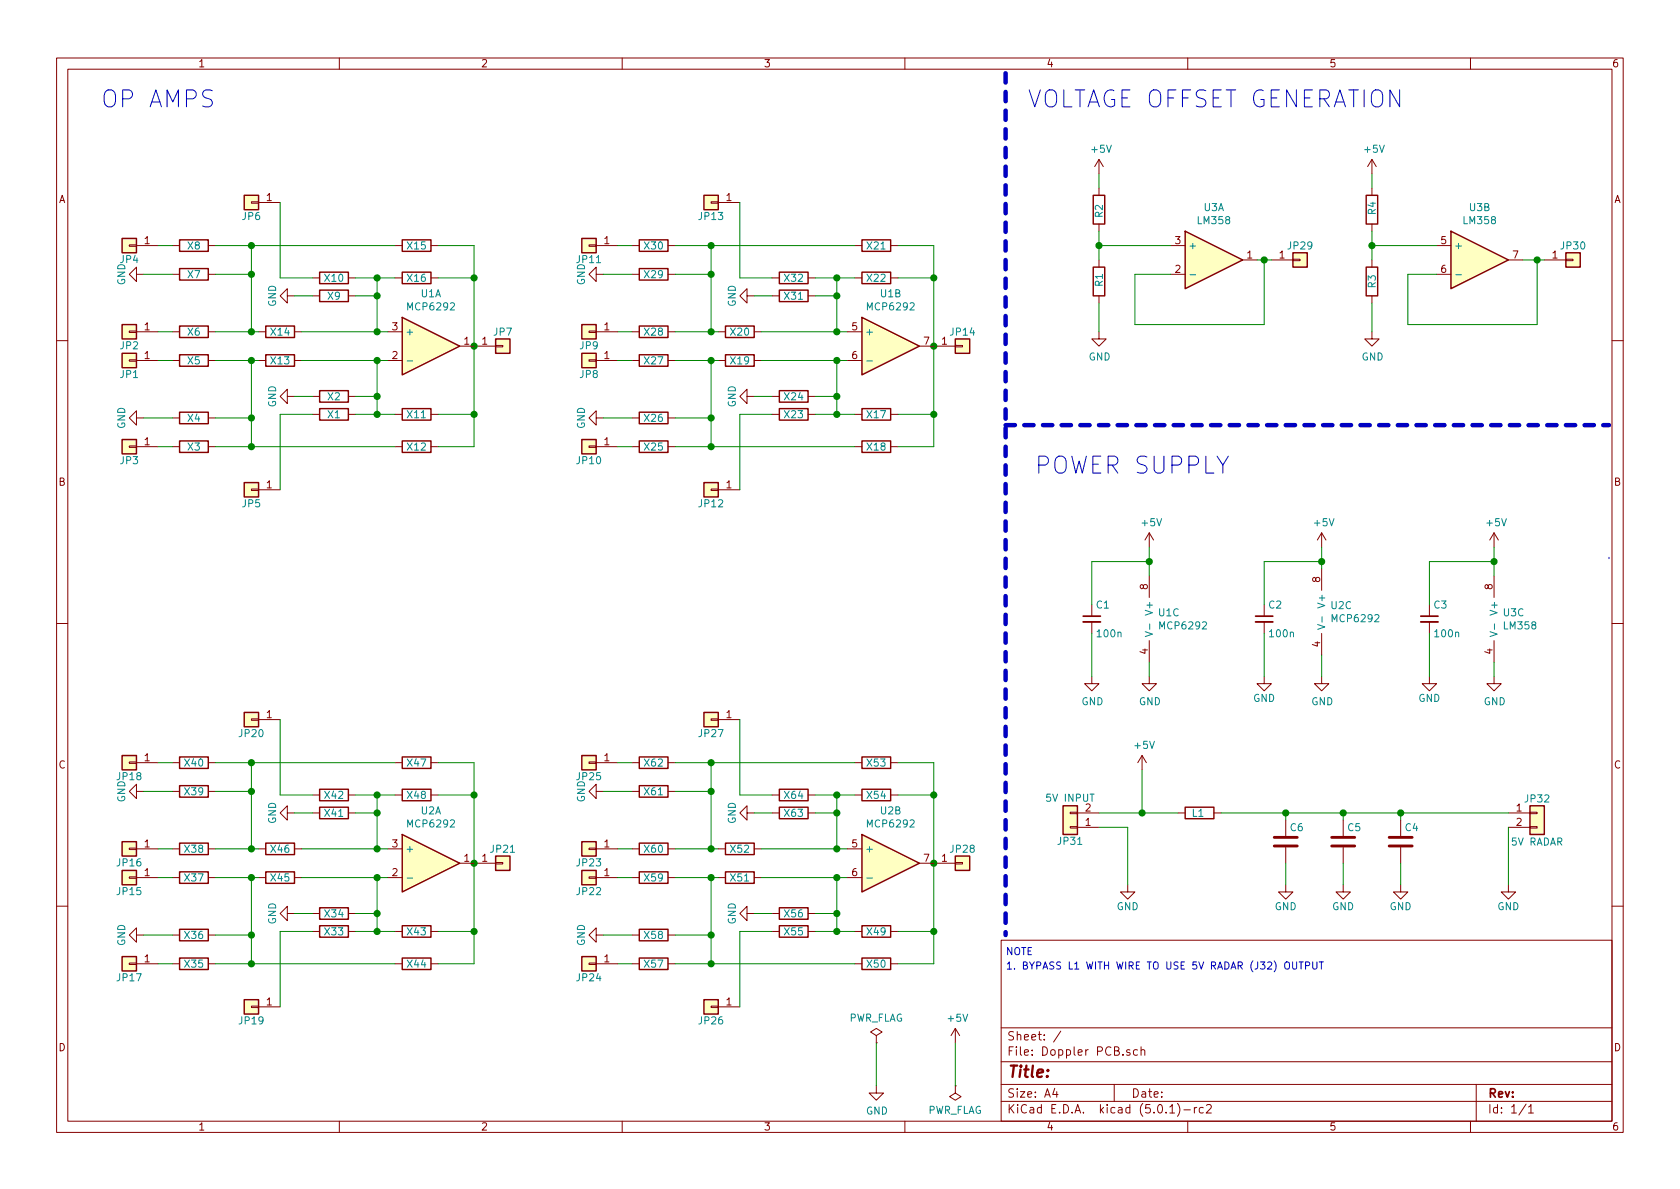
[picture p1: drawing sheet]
<svg xmlns="http://www.w3.org/2000/svg" width="297mm" height="210mm" viewBox="0 0 297 210" stroke-linecap="round" stroke-linejoin="round" font-family="sans-serif">
<g fill="none" stroke="#840000" stroke-width=".18">
<path d="M10 10.3h277v189.9h-277zM12 12.2h273v186.1h-273zM60 10.3v1.9M110 10.3v1.9M160 10.3v1.9M210 10.3v1.9M260 10.3v1.9M44.4 35.7h1.3v.2h-1.3zM45.7 35.8h3.8M125.7 35.7h1.3v.2h-1.3zM127 35.8h3.8M194.3 28.2v2.5"/>
<path d="M194.3 33.3v1.2M194.3 39.6v1.3M194.3 28.2l-.8 1.3M194.3 28.2l.8 1.3M242.6 28.2v2.5M242.6 33.3v1.2M242.6 39.6v1.3M242.6 28.2l-.8 1.3M242.6 28.2l.7 1.3M22.9 43.3h1.2v.3h-1.2zM22.9 58.5h1.2v.3h-1.2zM24.1 48.5v-1.3l-1.2 1.3 1.2 1.3v-1.3h1.3"/>
<path d="M24.1 58.7h3.8M24.1 43.4h3.8M30.5 58.7h1.2M30.5 48.5h1.2M30.5 43.4h1.2M36.8 58.7h1.3M36.8 48.5h1.3M36.8 43.4h1.3M45.7 58.7h1.3M50.8 52.3v-1.3l-1.3 1.3 1.3 1.3v-1.3h1.3M52.1 58.7h1.2M55.2 52.3h1.3"/>
<path d="M55.2 49.1h1.3M61.6 52.3h1.3M61.6 49.1h1.3M68.6 58.7h2.5M69.8 49.1h1.3M69.8 43.4h1.3M76.2 49.1h1.3M76.2 43.4h1.3M104.1 43.3h1.3v.3h-1.3zM104.1 58.5h1.3v.3h-1.3zM105.4 48.5v-1.3l-1.3 1.3 1.3 1.3v-1.3h1.3M105.4 58.7h3.8"/>
<path d="M105.4 43.4h3.8M111.8 58.7h1.2M111.8 48.5h1.2M111.8 43.4h1.2M118.1 58.7h1.3M118.1 48.5h1.3M118.1 43.4h1.3M127 58.7h1.3M132.1 52.3v-1.3l-1.3 1.3 1.3 1.3v-1.3h1.2M133.3 58.7h1.3M136.5 52.3h1.3M136.5 49.1h1.3"/>
<path d="M142.9 52.3h1.2M142.9 49.1h1.2M149.9 58.7h2.5M151.1 49.1h1.3M151.1 43.4h1.3M157.5 49.1h1.2M157.5 43.4h1.2M194.3 58.7v1.2h1.3l-1.3 1.3-1.3-1.3h1.3M194.3 46v1.2M194.3 52.3v1.3M207 48.5h2.5M207 43.4h2.5"/>
<path d="M219.7 46h2.5M224.8 46h3.8M228.6 45.8h1.3v.3h-1.3zM242.6 58.7v1.2h1.2l-1.2 1.3-1.3-1.3h1.3M242.6 46v1.2M242.6 52.3v1.3M254 48.5h2.5M254 43.4h2.5M266.7 46h2.5M273 46h3.9M276.9 45.8h1.2v.3h-1.2zM10 60.2h2"/>
<path d="M22.9 63.6h1.2v.3h-1.2zM22.9 78.9h1.2v.2h-1.2zM24.1 73.9v-1.3l-1.2 1.3 1.2 1.3v-1.3h1.3M24.1 63.7h3.8M24.1 79h3.8M30.5 63.7h1.2M30.5 79h1.2M30.5 73.9h1.2M36.8 63.7h1.3M36.8 79h1.3M36.8 73.9h1.3M45.7 63.7h1.3"/>
<path d="M50.8 70.1v-1.3l-1.3 1.3 1.3 1.3v-1.3h1.3M52.1 63.7h1.2M55.2 70.1h1.3M55.2 73.3h1.3M61.6 70.1h1.3M61.6 73.3h1.3M68.6 63.7h2.5M69.8 73.3h1.3M69.8 79h1.3M76.2 73.3h1.3M76.2 79h1.3M81.3 61.2h6.3"/>
<path d="M87.6 61.1h1.3v.2h-1.3zM104.1 63.6h1.3v.3h-1.3zM104.1 78.9h1.3v.2h-1.3zM105.4 73.9v-1.3l-1.3 1.3 1.3 1.3v-1.3h1.3M105.4 63.7h3.8M105.4 79h3.8M111.8 63.7h1.2M111.8 79h1.2M111.8 73.9h1.2M118.1 63.7h1.3M118.1 79h1.3M118.1 73.9h1.3"/>
<path d="M127 63.7h1.3M132.1 70.1v-1.3l-1.3 1.3 1.3 1.3v-1.3h1.2M133.3 63.7h1.3M136.5 70.1h1.3M136.5 73.3h1.3M142.9 70.1h1.2M142.9 73.3h1.2M149.9 63.7h2.5M151.1 73.3h1.3M151.1 79h1.3M157.5 73.3h1.2M157.5 79h1.2"/>
<path d="M162.6 61.2h6.3M168.9 61.1h1.3v.2h-1.3zM285 60.2h2M44.4 86.5h1.3v.2h-1.3zM45.7 86.6h3.8M125.7 86.5h1.3v.2h-1.3zM127 86.6h3.8M203.2 94.2v2.6M203.2 94.2l-.8 1.3M203.2 94.2l.8 1.3M233.7 94.2l-.8 1.3M233.7 94.2v2.6"/>
<path d="M233.7 94.2l.7 1.3M264.2 94.2v2.6M264.2 94.2l-.8 1.3M264.2 94.2l.7 1.3M10 110.3h2M193 119.6v1.3h1.3l-1.3 1.3-1.2-1.3h1.2M193 106.9v2.1M193 110v2M203.2 119.6v1.3h1.3l-1.3 1.3-1.3-1.3h1.3M203.2 101.8v3.9M203.2 113.3v3.8M223.5 119.6v1.3h1.3l-1.3 1.3-1.3-1.3h1.3"/>
<path d="M223.5 106.9v2.1M223.5 110v2M233.7 119.6v1.3h1.2l-1.2 1.3-1.3-1.3h1.3M233.7 100.6v3.8M233.7 112v3.8M252.7 119.6v1.3h1.3l-1.3 1.3-1.2-1.3h1.2M252.7 106.9v2.1M252.7 110v2M264.2 119.6v1.3h1.2l-1.2 1.3-1.3-1.3h1.3M264.2 101.8v3.9M264.2 113.3v3.8M285 110.3h2"/>
<path d="M22.9 134.7h1.2v.3h-1.2zM24.1 139.9v-1.2l-1.2 1.2 1.2 1.3v-1.3h1.3M24.1 134.9h3.8M30.5 139.9h1.2M30.5 134.9h1.2M36.8 139.9h1.3M36.8 134.9h1.3M44.4 127.1h1.3v.3h-1.3zM45.7 127.2h3.8M69.8 134.9h1.3M76.2 134.9h1.3M104.1 134.7h1.3v.3h-1.3z"/>
<path d="M105.4 139.9v-1.2l-1.3 1.2 1.3 1.3v-1.3h1.3M105.4 134.9h3.8M111.8 139.9h1.2M111.8 134.9h1.2M118.1 139.9h1.3M118.1 134.9h1.3M125.7 127.1h1.3v.3h-1.3zM127 127.2h3.8M151.1 134.9h1.3M157.5 134.9h1.2M201.9 133.6l-.7 1.3M201.9 133.6v2.5"/>
<path d="M201.9 133.6l.8 1.3M22.9 150h1.2v.2h-1.2zM22.9 155.1h1.2v.2h-1.2zM24.1 155.2h3.8M24.1 150.1h3.8M30.5 155.2h1.2M30.5 150.1h1.2M36.8 155.2h1.3M36.8 150.1h1.3M45.7 155.2h1.3M45.7 150.1h1.3M50.8 143.8v-1.3l-1.3 1.3 1.3 1.2v-1.2h1.3"/>
<path d="M52.1 155.2h1.2M52.1 150.1h1.2M55.2 143.8h1.3M55.2 140.6h1.3M61.6 143.8h1.3M61.6 140.6h1.3M68.6 155.2h2.5M68.6 150.1h2.5M69.8 140.6h1.3M76.2 140.6h1.3M81.3 152.6h6.3M87.6 152.5h1.3v.3h-1.3z"/>
<path d="M104.1 150h1.3v.2h-1.3zM104.1 155.1h1.3v.2h-1.3zM105.4 155.2h3.8M105.4 150.1h3.8M111.8 155.2h1.2M111.8 150.1h1.2M118.1 155.2h1.3M118.1 150.1h1.3M127 155.2h1.3M127 150.1h1.3M132.1 143.8v-1.3l-1.3 1.3 1.3 1.2v-1.2h1.2M133.3 155.2h1.3"/>
<path d="M133.3 150.1h1.3M136.5 143.8h1.3M136.5 140.6h1.3M142.9 143.8h1.2M142.9 140.6h1.2M149.9 155.2h2.5M149.9 150.1h2.5M151.1 140.6h1.3M157.5 140.6h1.2M162.6 152.6h6.3M168.9 152.5h1.3v.3h-1.3zM189.2 143.6h1.3v.3h-1.3z"/>
<path d="M189.2 146.2h1.3v.2h-1.3zM190.5 143.8h3.8M190.5 146.3h3.8M199.4 156.5v1.2h1.3l-1.3 1.3-1.3-1.3h1.3M208.3 143.8h1.2M214.6 143.8h1.3M227.3 156.5v1.2h1.3l-1.3 1.3-1.2-1.3h1.2M227.3 145v2.8M227.3 149.9v2.7M237.5 156.5v1.2h1.3l-1.3 1.3-1.3-1.3h1.3M237.5 145v2.8M237.5 149.9v2.7"/>
<path d="M247.6 156.5v1.2h1.3l-1.3 1.3-1.2-1.3h1.2M247.6 145v2.8M247.6 149.9v2.7M266.7 156.5v1.2h1.3l-1.3 1.3-1.3-1.3h1.3M266.7 143.8h3.8M266.7 146.3h3.8M270.5 146.2h1.3v.2h-1.3zM270.5 143.6h1.3v.3h-1.3zM10 160.2h2M22.9 170.3h1.2v.3h-1.2zM24.1 165.3v-1.2l-1.2 1.2 1.2 1.3v-1.3h1.3M24.1 170.4h3.8"/>
<path d="M30.5 170.4h1.2M30.5 165.3h1.2M36.8 170.4h1.3M36.8 165.3h1.3M44.4 177.9h1.3v.3h-1.3zM45.7 178h3.8M50.8 161.5v-1.2l-1.3 1.2 1.3 1.3v-1.3h1.3M55.2 161.5h1.3M55.2 164.7h1.3M61.6 161.5h1.3M61.6 164.7h1.3M69.8 164.7h1.3"/>
<path d="M69.8 170.4h1.3M76.2 164.7h1.3M76.2 170.4h1.3M104.1 170.3h1.3v.3h-1.3zM105.4 165.3v-1.2l-1.3 1.2 1.3 1.3v-1.3h1.3M105.4 170.4h3.8M111.8 170.4h1.2M111.8 165.3h1.2M118.1 170.4h1.3M118.1 165.3h1.3M125.7 177.9h1.3v.3h-1.3zM127 178h3.8"/>
<path d="M132.1 161.5v-1.2l-1.3 1.2 1.3 1.3v-1.3h1.2M136.5 161.5h1.3M136.5 164.7h1.3M142.9 161.5h1.2M142.9 164.7h1.2M151.1 164.7h1.3M151.1 170.4h1.3M157.5 164.7h1.2M157.5 170.4h1.2M177 166.3h108v32h-108zM285 160.2h2M60 198.3v1.9"/>
<path d="M110 198.3v1.9M154.9 183.1l1.1-.6-1.1-.6-1 .6 1 .6v1.3M154.9 184.4h.1M154.9 192v1.3h1.3l-1.3 1.3-1.2-1.3h1.2M160 198.3v1.9M168.9 192v1.3l1 .6-1 .7-1-.7 1-.6M168.9 192h.1M168.9 181.9l-.8 1.2M168.9 181.9v2.5M168.9 181.9l.8 1.2M177 194.8h108M177 191.8h108"/>
<path d="M177 187.8h108M177 181.8h108M186.5 192.5l-.4 1h1M186.8 193v1M187.6 182.3l-1.3 2M197 191.8v3M199.8 185.7a.37 .37 0 0 0-.6 .1l.1 .2 .5 .2v.1l-.2 .3-.4-.1M201.1 185.7l-.4-.1-.3 .3 .1 .6 .2 .1 .4-.1M201.8 185.7a.37 .37 0 0 1 .6 .1v.8M201.8 185.1v1.5M206.8 195.8l.5-.5v1.5M206.8 196.8h.9"/>
<path d="M208.2 195.1a1.71 1.71 0 0 1 0 2.3M209.3 196.3h1.2M210 198.3v1.9M211.2 195.8v1M211.6 195.8l-.4 .3M212.8 195.9l-.5-.1-.3 .3 .2 .6h.6M213.3 195.5l.2-.2h.4l.3 .5-.9 1h.9M260 198.3v1.9M261 191.8v6.5M269.8 195.2l-1.2 2M270.3 195.8l.4-.5v1.5M270.3 196.8h.8"/>
</g>
<g fill="none" stroke="#840000" stroke-width=".25">
<path d="M43.2 34.5h2.5v2.6h-2.5zM124.5 34.5h2.5v2.6h-2.5zM193.3 34.5h2v5.1h-2zM241.6 34.5h2v5.1h-2zM21.6 42.2h2.5v2.5h-2.5zM21.6 57.4h2.5v2.5h-2.5zM31.7 57.7h5.1v2h-5.1zM31.7 47.5h5.1v2h-5.1zM31.7 42.4h5.1v2h-5.1zM47 57.7h5.1v2h-5.1zM56.5 51.3h5.1v2h-5.1zM56.5 48.1h5.1v2.1h-5.1z"/>
<path d="M71.1 48.1h5.1v2.1h-5.1zM71.1 42.4h5.1v2h-5.1zM71.1 56.1l10.2 5.1-10.2 5.1zM87.6 59.9h2.6v2.6h-2.6zM102.9 42.2h2.5v2.5h-2.5zM102.9 57.4h2.5v2.5h-2.5zM113 57.7h5.1v2h-5.1zM113 47.5h5.1v2h-5.1zM113 42.4h5.1v2h-5.1zM128.3 57.7h5v2h-5zM137.8 51.3h5.1v2h-5.1zM137.8 48.1h5.1v2.1h-5.1z"/>
<path d="M152.4 48.1h5.1v2.1h-5.1zM152.4 42.4h5.1v2h-5.1zM152.4 56.1l10.2 5.1-10.2 5.1zM168.9 59.9h2.5v2.6h-2.5zM193.3 47.2h2v5.1h-2zM209.5 40.9l10.2 5.1-10.2 5zM228.6 44.7h2.5v2.5h-2.5zM241.6 47.2h2v5.1h-2zM256.5 40.9l10.2 5.1-10.2 5zM276.9 44.7h2.5v2.5h-2.5zM21.6 62.5h2.5v2.5h-2.5zM21.6 77.7h2.5v2.6h-2.5z"/>
<path d="M31.7 78h5.1v2h-5.1zM31.7 72.9h5.1v2h-5.1zM31.7 62.7h5.1v2.1h-5.1zM47 62.7h5.1v2.1h-5.1zM56.5 69.1h5.1v2h-5.1zM56.5 72.3h5.1v2h-5.1zM71.1 78h5.1v2h-5.1zM71.1 72.3h5.1v2h-5.1zM102.9 62.5h2.5v2.5h-2.5zM102.9 77.7h2.5v2.6h-2.5zM113 78h5.1v2h-5.1zM113 72.9h5.1v2h-5.1z"/>
<path d="M113 62.7h5.1v2.1h-5.1zM128.3 62.7h5v2.1h-5zM137.8 69.1h5.1v2h-5.1zM137.8 72.3h5.1v2h-5.1zM152.4 78h5.1v2h-5.1zM152.4 72.3h5.1v2h-5.1zM43.2 85.3h2.5v2.6h-2.5zM124.5 85.3h2.5v2.6h-2.5zM21.6 133.6h2.5v2.5h-2.5zM31.7 138.9h5.1v2.1h-5.1zM31.7 133.9h5.1v2h-5.1zM43.2 126h2.5v2.5h-2.5z"/>
<path d="M56.5 139.6h5.1v2h-5.1zM71.1 139.6h5.1v2h-5.1zM71.1 133.9h5.1v2h-5.1zM102.9 133.6h2.5v2.5h-2.5zM113 138.9h5.1v2.1h-5.1zM113 133.9h5.1v2h-5.1zM124.5 126h2.5v2.5h-2.5zM137.8 139.6h5.1v2h-5.1zM152.4 139.6h5.1v2h-5.1zM152.4 133.9h5.1v2h-5.1zM21.6 148.8h2.5v2.6h-2.5zM21.6 153.9h2.5v2.6h-2.5z"/>
<path d="M31.7 154.2h5.1v2h-5.1zM31.7 149.1h5.1v2h-5.1zM47 154.2h5.1v2h-5.1zM47 149.1h5.1v2h-5.1zM56.5 142.7h5.1v2.1h-5.1zM71.1 147.6l10.2 5-10.2 5.1zM87.6 151.4h2.6v2.5h-2.6zM102.9 148.8h2.5v2.6h-2.5zM102.9 153.9h2.5v2.6h-2.5zM113 154.2h5.1v2h-5.1zM113 149.1h5.1v2h-5.1zM128.3 154.2h5v2h-5z"/>
<path d="M128.3 149.1h5v2h-5zM137.8 142.7h5.1v2.1h-5.1zM152.4 147.6l10.2 5-10.2 5.1zM168.9 151.4h2.5v2.5h-2.5zM188 142.5h2.5v5.1h-2.5zM209.5 142.7h5.1v2.1h-5.1zM270.5 142.5h2.5v5.1h-2.5zM21.6 169.2h2.5v2.5h-2.5zM31.7 169.4h5.1v2h-5.1zM31.7 164.3h5.1v2.1h-5.1zM43.2 176.8h2.5v2.5h-2.5zM56.5 160.5h5.1v2.1h-5.1z"/>
<path d="M56.5 163.7h5.1v2h-5.1zM71.1 169.4h5.1v2h-5.1zM71.1 163.7h5.1v2h-5.1zM102.9 169.2h2.5v2.5h-2.5zM113 169.4h5.1v2h-5.1zM113 164.3h5.1v2.1h-5.1zM124.5 176.8h2.5v2.5h-2.5zM137.8 160.5h5.1v2.1h-5.1zM137.8 163.7h5.1v2h-5.1zM152.4 169.4h5.1v2h-5.1zM152.4 163.7h5.1v2h-5.1z"/>
</g>
<g fill="#ffffc2" stroke="#ffffc2" stroke-width=".18">
<path d="M21.6 133.6h2.5v2.5h-2.5z"/>
<path d="M21.6 148.8h2.5v2.6h-2.5z"/>
<path d="M21.6 153.9h2.5v2.6h-2.5z"/>
<path d="M21.6 169.2h2.5v2.5h-2.5z"/>
<path d="M43.2 176.8h2.5v2.5h-2.5z"/>
<path d="M43.2 126h2.5v2.5h-2.5z"/>
<path d="M87.6 151.4h2.6v2.5h-2.6z"/>
<path d="M102.9 133.6h2.5v2.5h-2.5z"/>
<path d="M102.9 148.8h2.5v2.6h-2.5z"/>
<path d="M102.9 153.9h2.5v2.6h-2.5z"/>
<path d="M102.9 169.2h2.5v2.5h-2.5z"/>
<path d="M124.5 176.8h2.5v2.5h-2.5z"/>
<path d="M124.5 126h2.5v2.5h-2.5z"/>
<path d="M168.9 151.4h2.5v2.5h-2.5z"/>
<path d="M21.6 42.2h2.5v2.5h-2.5z"/>
<path d="M21.6 57.4h2.5v2.5h-2.5z"/>
<path d="M21.6 62.5h2.5v2.5h-2.5z"/>
<path d="M21.6 77.7h2.5v2.6h-2.5z"/>
<path d="M43.2 85.3h2.5v2.6h-2.5z"/>
<path d="M43.2 34.5h2.5v2.6h-2.5z"/>
<path d="M87.6 59.9h2.6v2.6h-2.6z"/>
<path d="M102.9 42.2h2.5v2.5h-2.5z"/>
<path d="M102.9 57.4h2.5v2.5h-2.5z"/>
<path d="M102.9 62.5h2.5v2.5h-2.5z"/>
<path d="M102.9 77.7h2.5v2.6h-2.5z"/>
<path d="M124.5 85.3h2.5v2.6h-2.5z"/>
<path d="M124.5 34.5h2.5v2.6h-2.5z"/>
<path d="M168.9 59.9h2.5v2.6h-2.5z"/>
<path d="M228.6 44.7h2.5v2.5h-2.5z"/>
<path d="M276.9 44.7h2.5v2.5h-2.5z"/>
<path d="M188 142.5h2.5v5.1h-2.5z"/>
<path d="M270.5 142.5h2.5v5.1h-2.5z"/>
<path d="M71.1 56.1l10.2 5.1-10.2 5.1z"/>
<path d="M152.4 56.1l10.2 5.1-10.2 5.1z"/>
<path d="M71.1 147.6l10.2 5-10.2 5.1z"/>
<path d="M152.4 147.6l10.2 5-10.2 5.1z"/>
<path d="M209.5 40.9l10.2 5.1-10.2 5z"/>
<path d="M256.5 40.9l10.2 5.1-10.2 5z"/>
</g>
<path d="M191.5 110h3.1M222 110h3M251.2 110h3.1" fill="none" stroke="#840000" stroke-width=".33"/>
<path d="M191.5 109h3.1M222 109h3M251.2 109h3.1" fill="none" stroke="#840000" stroke-width=".3"/>
<path d="M225.3 149.6h4.1M225.3 148.1h4.1M235.5 149.6h4M235.5 148.1h4M245.6 149.6h4.1M245.6 148.1h4.1" fill="none" stroke="#840000" stroke-width=".51"/>
<g fill="none" stroke="#008400" stroke-width=".18">
<path d="M49.5 35.8v13.3h5.7M130.8 35.8v13.3h5.7M194.3 30.7v2.6M242.6 30.7v2.6M25.4 48.5h5.1M27.9 58.7h2.6M27.9 43.4h2.6M38.1 58.7h7.6M38.1 43.4h31.7M38.1 48.5h6.3M44.4 43.4v15.3M52.1 52.3h3.1"/>
<path d="M53.3 58.7h15.3M62.9 49.1h6.9M62.9 52.3h3.8M66.7 49.1v9.6M77.5 43.4h6.3v35.6h-6.3M77.5 49.1h6.3M106.7 48.5h5.1M109.2 58.7h2.6M109.2 43.4h2.6M119.4 58.7h7.6M119.4 43.4h31.7M119.4 48.5h6.3"/>
<path d="M125.7 43.4v15.3M133.3 52.3h3.2M134.6 58.7h15.3M144.1 49.1h7M144.1 52.3h3.9M148 49.1v9.6M158.7 43.4h6.4v35.6h-6.4M158.7 49.1h6.4M194.3 43.4h12.7M194.3 40.9v5.1M194.3 53.6v5.1M222.2 46h2.6"/>
<path d="M223.5 46v11.4h-22.8v-8.9h6.3M242.6 43.4h11.4M242.6 40.9v5.1M242.6 53.6v5.1M269.2 46h3.8M271.8 46v11.4h-22.9v-8.9h5.1M25.4 73.9h5.1M27.9 63.7h2.6M27.9 79h2.6M38.1 63.7h7.6M38.1 79h31.7M38.1 73.9h6.3"/>
<path d="M44.4 63.7v15.3M52.1 70.1h3.1M53.3 63.7h15.3M55.2 73.3h-5.7v13.3M62.9 70.1h3.8M62.9 73.3h6.9M66.7 63.7v9.6M77.5 73.3h6.3M106.7 73.9h5.1M109.2 63.7h2.6M109.2 79h2.6M119.4 63.7h7.6"/>
<path d="M119.4 79h31.7M119.4 73.9h6.3M125.7 63.7v15.3M133.3 70.1h3.2M134.6 63.7h15.3M136.5 73.3h-5.7v13.3M144.1 70.1h3.9M144.1 73.3h7M148 63.7v9.6M158.7 73.3h6.4M203.2 96.8v5M203.2 99.3h-10.2v7.6"/>
<path d="M233.7 99.3h-10.2v7.6M233.7 96.8v3.8M264.2 99.3h-11.5v7.6M264.2 96.8v5M193 112v7.6M203.2 117.1v2.5M223.5 112v7.6M233.7 115.8v3.8M252.7 112v7.6M264.2 117.1v2.5M25.4 139.9h5.1M27.9 134.9h2.6"/>
<path d="M38.1 134.9h31.7M38.1 139.9h6.3M44.4 134.9v15.2M49.5 127.2v13.4h5.7M77.5 134.9h6.3v35.5h-6.3M106.7 139.9h5.1M109.2 134.9h2.6M119.4 134.9h31.7M119.4 139.9h6.3M125.7 134.9v15.2M130.8 127.2v13.4h5.7M158.7 134.9h6.4v35.5h-6.4"/>
<path d="M201.9 136.1v7.7M27.9 150.1h2.6M27.9 155.2h2.6M38.1 150.1h7.6M38.1 155.2h7.6M44.4 155.2v15.2M52.1 143.8h3.1M53.3 150.1h15.3M53.3 155.2h15.3M62.9 140.6h6.9M62.9 143.8h3.8M66.7 140.6v9.5"/>
<path d="M66.7 155.2v9.5M77.5 140.6h6.3M109.2 150.1h2.6M109.2 155.2h2.6M119.4 150.1h7.6M119.4 155.2h7.6M125.7 155.2v15.2M133.3 143.8h3.2M134.6 150.1h15.3M134.6 155.2h15.3M144.1 140.6h7M144.1 143.8h3.9"/>
<path d="M148 140.6v9.5M148 155.2v9.5M158.7 140.6h6.4M194.3 143.8h14M194.3 146.3h5.1v10.2M215.9 143.8h50.8M227.3 143.8v1.2M227.3 152.6v3.9M237.5 143.8v1.2M237.5 152.6v3.9M247.6 143.8v1.2M247.6 152.6v3.9"/>
<path d="M266.7 146.3v10.2M25.4 165.3h5.1M27.9 170.4h2.6M38.1 170.4h31.7M38.1 165.3h6.3M52.1 161.5h3.1M55.2 164.7h-5.7v13.3M62.9 161.5h3.8M62.9 164.7h6.9M77.5 164.7h6.3M106.7 165.3h5.1M109.2 170.4h2.6"/>
<path d="M119.4 170.4h31.7M119.4 165.3h6.3M133.3 161.5h3.2M136.5 164.7h-5.7v13.3M144.1 161.5h3.9M144.1 164.7h7M158.7 164.7h6.4M154.9 184.4v7.6M168.9 184.4v7.6"/>
</g>
<g fill="#008400" stroke="#008400" stroke-width=".25">
<circle cx="44.5" cy="150.1" r=".51"/>
<circle cx="44.5" cy="139.9" r=".51"/>
<circle cx="44.5" cy="155.2" r=".51"/>
<circle cx="44.5" cy="165.3" r=".51"/>
<circle cx="44.5" cy="134.9" r=".51"/>
<circle cx="83.8" cy="152.6" r=".51"/>
<circle cx="83.8" cy="140.6" r=".51"/>
<circle cx="83.8" cy="164.7" r=".51"/>
<circle cx="66.7" cy="164.7" r=".51"/>
<circle cx="66.7" cy="155.2" r=".51"/>
<circle cx="66.7" cy="161.5" r=".51"/>
<circle cx="66.7" cy="140.6" r=".51"/>
<circle cx="66.7" cy="150.1" r=".51"/>
<circle cx="66.7" cy="143.8" r=".51"/>
<circle cx="44.5" cy="170.4" r=".51"/>
<circle cx="125.7" cy="150.1" r=".51"/>
<circle cx="125.7" cy="139.9" r=".51"/>
<circle cx="125.7" cy="155.2" r=".51"/>
<circle cx="125.7" cy="165.3" r=".51"/>
<circle cx="125.7" cy="134.9" r=".51"/>
<circle cx="165.1" cy="152.6" r=".51"/>
<circle cx="165.1" cy="140.6" r=".51"/>
<circle cx="165.1" cy="164.7" r=".51"/>
<circle cx="148" cy="164.7" r=".51"/>
<circle cx="148" cy="155.2" r=".51"/>
<circle cx="148" cy="161.5" r=".51"/>
<circle cx="148" cy="140.6" r=".51"/>
<circle cx="148" cy="150.1" r=".51"/>
<circle cx="148" cy="143.8" r=".51"/>
<circle cx="125.7" cy="170.4" r=".51"/>
<circle cx="44.5" cy="58.7" r=".51"/>
<circle cx="44.5" cy="48.5" r=".51"/>
<circle cx="44.5" cy="63.7" r=".51"/>
<circle cx="44.5" cy="73.9" r=".51"/>
<circle cx="44.5" cy="43.4" r=".51"/>
<circle cx="83.8" cy="61.2" r=".51"/>
<circle cx="83.8" cy="49.1" r=".51"/>
<circle cx="83.8" cy="73.3" r=".51"/>
<circle cx="66.7" cy="73.3" r=".51"/>
<circle cx="66.7" cy="63.7" r=".51"/>
<circle cx="66.7" cy="70.1" r=".51"/>
<circle cx="66.7" cy="49.1" r=".51"/>
<circle cx="66.7" cy="58.7" r=".51"/>
<circle cx="66.7" cy="52.3" r=".51"/>
<circle cx="44.5" cy="79" r=".51"/>
<circle cx="125.7" cy="58.7" r=".51"/>
<circle cx="125.7" cy="48.5" r=".51"/>
<circle cx="125.7" cy="63.7" r=".51"/>
<circle cx="125.7" cy="73.9" r=".51"/>
<circle cx="125.7" cy="43.4" r=".51"/>
<circle cx="165.1" cy="61.2" r=".51"/>
<circle cx="165.1" cy="49.1" r=".51"/>
<circle cx="165.1" cy="73.3" r=".51"/>
<circle cx="148" cy="73.3" r=".51"/>
<circle cx="148" cy="63.7" r=".51"/>
<circle cx="148" cy="70.1" r=".51"/>
<circle cx="148" cy="49.1" r=".51"/>
<circle cx="148" cy="58.7" r=".51"/>
<circle cx="148" cy="52.3" r=".51"/>
<circle cx="125.7" cy="79" r=".51"/>
<circle cx="227.3" cy="143.8" r=".51"/>
<circle cx="237.5" cy="143.8" r=".51"/>
<circle cx="247.7" cy="143.8" r=".51"/>
<circle cx="194.3" cy="43.4" r=".51"/>
<circle cx="223.5" cy="46" r=".51"/>
<circle cx="242.6" cy="43.4" r=".51"/>
<circle cx="271.8" cy="46" r=".51"/>
<circle cx="201.9" cy="143.8" r=".51"/>
<circle cx="203.2" cy="99.3" r=".51"/>
<circle cx="233.7" cy="99.3" r=".51"/>
<circle cx="264.2" cy="99.3" r=".51"/>
</g>
<path d="M284.5 98.5v.3" fill="none" stroke="#0000c2" stroke-width=".18" stroke-dasharray=".4 .4"/>
<path d="M210.4 48.6h1M257.4 48.6h1M72 63.8h1M153.3 63.8h1M202.5 111.7l1.3 .4-1.3 .5M203.3 110.3v1M233 110.4l1.2 .5-1.2 .4M233.8 109.1v.9M263.4 111.7l1.3 .4-1.3 .5M264.2 110.3v1M72 155.3h1M153.3 155.3h1" fill="none" stroke="#008484" stroke-width=".18"/>
<path d="M177.8 12.9v152.4M177.8 75.2h106.7" fill="none" stroke="#0000c2" stroke-width=".79" stroke-dasharray="1.7 1.7"/>
<path d="M228.5 170.1v1l.3 .3 .4-.1 .1-.2v-1M229.7 170.1h.7M230 170.1v1.3M230.8 170.8l.6-.1 .2-.2-.1-.3-.2-.1h-.5v1.3M232.1 170.1v1l.3 .3 .3-.1 .1-.2v-1M233.2 170.1h.8M233.6 170.1v1.3" fill="none" stroke="#0000c2" stroke-width=".18"/>
<g font-size="4.2" fill="#0000c2">
<text x="17.8" y="19">OP AMPS</text>
<text x="181.6" y="19">VOLTAGE OFFSET GENERATION</text>
<text x="182.9" y="83.8">POWER SUPPLY</text>
</g>
<text font-size="2.8" fill="#840000" x="178" y="190.5">Title:</text>
<g font-size="2.1" fill="#840000">
<text x="178" y="184">Sheet: /</text>
<text x="178" y="186.7">File: Doppler PCB.sch</text>
<text x="178" y="196.9">KiCad E.D.A. kicad (5.0.1)-rc2</text>
<text x="178" y="194.1">Size: A4</text>
<text x="200" y="194.1">Date:</text>
<text x="263" y="194.1">Rev:</text>
<text x="263" y="196.9">Id: 1/1</text>
</g>
<g font-size="1.8" fill="#840000">
<text x="35" y="11.9">1</text>
<text x="85" y="11.9">2</text>
<text x="135" y="11.9">3</text>
<text x="185" y="11.9">4</text>
<text x="235" y="11.9">5</text>
<text x="285" y="11.9">6</text>
<text x="10.4" y="35.9">A</text>
<text x="47.1" y="35.6">1</text>
<text x="128.4" y="35.6">1</text>
<text x="285.4" y="35.9">A</text>
<text x="25.6" y="43.2">1</text>
<text x="106.8" y="43.2">1</text>
<text x="207.8" y="43.2">3</text>
<text x="220.5" y="45.7">1</text>
<text x="226.2" y="45.7">1</text>
<text x="254.8" y="43.2">5</text>
<text x="267.5" y="45.7">7</text>
<text x="274.5" y="45.7">1</text>
<text x="207.8" y="48.3">2</text>
<text x="254.8" y="48.3">6</text>
<text x="25.6" y="58.4">1</text>
<text x="69.4" y="58.4">3</text>
<text x="106.8" y="58.4">1</text>
<text x="150.6" y="58.4">5</text>
<text x="25.6" y="63.5">1</text>
<text x="69.4" y="63.5">2</text>
<text x="82.1" y="61">1</text>
<text x="85.2" y="61">1</text>
<text x="106.8" y="63.5">1</text>
<text x="150.6" y="63.5">6</text>
<text x="163.3" y="61">7</text>
<text x="166.5" y="61">1</text>
<text x="25.6" y="78.7">1</text>
<text x="106.8" y="78.7">1</text>
<text x="10.4" y="85.9">B</text>
<text x="47.1" y="86.4">1</text>
<text x="128.4" y="86.4">1</text>
<text x="285.4" y="85.9">B</text>
<text x="202.9" y="104.2" transform="rotate(-90 202.9 104.2)">8</text>
<text x="233.4" y="103" transform="rotate(-90 233.4 103)">8</text>
<text x="263.9" y="104.2" transform="rotate(-90 263.9 104.2)">8</text>
<text x="202.9" y="115.7" transform="rotate(-90 202.9 115.7)">4</text>
<text x="233.4" y="114.4" transform="rotate(-90 233.4 114.4)">4</text>
<text x="263.9" y="115.7" transform="rotate(-90 263.9 115.7)">4</text>
<text x="47.1" y="127">1</text>
<text x="128.4" y="127">1</text>
<text x="10.4" y="135.9">C</text>
<text x="25.6" y="134.6">1</text>
<text x="106.8" y="134.6">1</text>
<text x="285.4" y="135.9">C</text>
<text x="191.9" y="143.5">2</text>
<text x="268.1" y="143.5">1</text>
<text x="25.6" y="149.9">1</text>
<text x="69.4" y="149.9">3</text>
<text x="106.8" y="149.9">1</text>
<text x="150.6" y="149.9">5</text>
<text x="191.9" y="146">1</text>
<text x="268.1" y="146">2</text>
<text x="25.6" y="154.9">1</text>
<text x="69.4" y="154.9">2</text>
<text x="82.1" y="152.4">1</text>
<text x="85.2" y="152.4">1</text>
<text x="106.8" y="154.9">1</text>
<text x="150.6" y="154.9">6</text>
<text x="163.3" y="152.4">7</text>
<text x="166.5" y="152.4">1</text>
<text x="25.6" y="170.2">1</text>
<text x="106.8" y="170.2">1</text>
<text x="47.1" y="177.8">1</text>
<text x="128.4" y="177.8">1</text>
<text x="10.4" y="185.9">D</text>
<text x="285.4" y="185.9">D</text>
<text x="35" y="199.9">1</text>
<text x="85" y="199.9">2</text>
<text x="135" y="199.9">3</text>
<text x="185" y="199.9">4</text>
<text x="235" y="199.9">5</text>
<text x="285" y="199.9">6</text>
</g>
<g font-size="1.8" fill="#008484">
<text x="193.1" y="27">+5V</text>
<text x="241.4" y="27">+5V</text>
<text x="42.9" y="38.9">JP6</text>
<text x="123.6" y="38.9">JP13</text>
<text x="195" y="38.4" transform="rotate(-90 195 38.4)">R2</text>
<text x="211.9" y="39.6">LM358</text>
<text x="212.9" y="37.3">U3A</text>
<text x="243.3" y="37.9" transform="rotate(-90 243.3 37.9)">R4</text>
<text x="258.9" y="39.6">LM358</text>
<text x="259.9" y="37.3">U3B</text>
<text x="21.3" y="46.5">JP4</text>
<text x="33.2" y="44.1">X8</text>
<text x="72.1" y="44.1">X15</text>
<text x="102.1" y="46.5">JP11</text>
<text x="114" y="44.1">X30</text>
<text x="153.4" y="44.1">X21</text>
<text x="210.1" y="44.1">+</text>
<text x="227.8" y="44.1">JP29</text>
<text x="257" y="44.1">+</text>
<text x="276.1" y="44.1">JP30</text>
<text x="22.1" y="50.5" transform="rotate(-90 22.1 50.5)">GND</text>
<text x="33.2" y="49.2">X7</text>
<text x="57.5" y="49.8">X10</text>
<text x="58" y="53">X9</text>
<text x="72.1" y="49.8">X16</text>
<text x="74.4" y="52.6">U1A</text>
<text x="103.4" y="50.5" transform="rotate(-90 103.4 50.5)">GND</text>
<text x="114" y="49.2">X29</text>
<text x="138.8" y="53">X31</text>
<text x="138.8" y="49.8">X32</text>
<text x="153.4" y="49.8">X22</text>
<text x="155.7" y="52.6">U1B</text>
<text x="195" y="50.6" transform="rotate(-90 195 50.6)">R1</text>
<text x="243.3" y="50.9" transform="rotate(-90 243.3 50.9)">R3</text>
<text x="33.2" y="59.4">X6</text>
<text x="48" y="59.4">X14</text>
<text x="48.8" y="54.3" transform="rotate(-90 48.8 54.3)">GND</text>
<text x="71.6" y="59.3">+</text>
<text x="72.3" y="54.9">MCP6292</text>
<text x="87.3" y="59.4">JP7</text>
<text x="114" y="59.4">X28</text>
<text x="129.2" y="59.4">X20</text>
<text x="130.1" y="54.3" transform="rotate(-90 130.1 54.3)">GND</text>
<text x="152.9" y="59.3">+</text>
<text x="153.5" y="54.9">MCP6292</text>
<text x="168.1" y="59.4">JP14</text>
<text x="21.3" y="61.8">JP2</text>
<text x="33.2" y="64.4">X5</text>
<text x="48" y="64.4">X13</text>
<text x="102.6" y="61.8">JP9</text>
<text x="114" y="64.4">X27</text>
<text x="129.2" y="64.4">X19</text>
<text x="192.5" y="63.7">GND</text>
<text x="240.7" y="63.7">GND</text>
<text x="21.3" y="66.8">JP1</text>
<text x="58" y="70.8">X2</text>
<text x="102.6" y="66.8">JP8</text>
<text x="138.8" y="70.8">X24</text>
<text x="22.1" y="75.9" transform="rotate(-90 22.1 75.9)">GND</text>
<text x="33.2" y="74.6">X4</text>
<text x="48.8" y="72.1" transform="rotate(-90 48.8 72.1)">GND</text>
<text x="58" y="74">X1</text>
<text x="72.1" y="74">X11</text>
<text x="103.4" y="75.9" transform="rotate(-90 103.4 75.9)">GND</text>
<text x="114" y="74.6">X26</text>
<text x="130.1" y="72.1" transform="rotate(-90 130.1 72.1)">GND</text>
<text x="138.8" y="74">X23</text>
<text x="153.4" y="74">X17</text>
<text x="21.3" y="82.1">JP3</text>
<text x="33.2" y="79.7">X3</text>
<text x="72.1" y="79.7">X12</text>
<text x="102.1" y="82.1">JP10</text>
<text x="114" y="79.7">X25</text>
<text x="153.4" y="79.7">X18</text>
<text x="42.9" y="89.7">JP5</text>
<text x="123.6" y="89.7">JP12</text>
<text x="202" y="93.1">+5V</text>
<text x="232.5" y="93.1">+5V</text>
<text x="262.9" y="93.1">+5V</text>
<text x="193.9" y="107.6">C1</text>
<text x="224.4" y="107.6">C2</text>
<text x="234.3" y="107.1" transform="rotate(-90 234.3 107.1)">V+</text>
<text x="235.4" y="107.7">U2C</text>
<text x="253.6" y="107.6">C3</text>
<text x="194.1" y="112.7">100n</text>
<text x="203.8" y="108.4" transform="rotate(-90 203.8 108.4)">V+</text>
<text x="204.9" y="109">U1C</text>
<text x="205.2" y="111.3">MCP6292</text>
<text x="224.6" y="112.7">100n</text>
<text x="235.7" y="110">MCP6292</text>
<text x="253.8" y="112.7">100n</text>
<text x="264.8" y="108.4" transform="rotate(-90 264.8 108.4)">V+</text>
<text x="265.9" y="109">U3C</text>
<text x="266" y="111.3">LM358</text>
<text x="191.2" y="124.7">GND</text>
<text x="201.4" y="124.7">GND</text>
<text x="221.6" y="124.1">GND</text>
<text x="231.9" y="124.7">GND</text>
<text x="250.8" y="124.1">GND</text>
<text x="262.3" y="124.7">GND</text>
<text x="42.4" y="130.3">JP20</text>
<text x="123.6" y="130.3">JP27</text>
<text x="20.8" y="138">JP18</text>
<text x="32.7" y="135.6">X40</text>
<text x="72.1" y="135.6">X47</text>
<text x="102.1" y="138">JP25</text>
<text x="114" y="135.6">X62</text>
<text x="153.4" y="135.6">X53</text>
<text x="200.7" y="132.4">+5V</text>
<text x="22.1" y="141.9" transform="rotate(-90 22.1 141.9)">GND</text>
<text x="32.7" y="140.6">X39</text>
<text x="57.5" y="141.3">X42</text>
<text x="72.1" y="141.3">X48</text>
<text x="103.4" y="141.9" transform="rotate(-90 103.4 141.9)">GND</text>
<text x="114" y="140.6">X61</text>
<text x="138.8" y="141.3">X64</text>
<text x="153.4" y="141.3">X54</text>
<text x="185.2" y="141.8">5V INPUT</text>
<text x="269.7" y="141.9">JP32</text>
<text x="48.8" y="145.7" transform="rotate(-90 48.8 145.7)">GND</text>
<text x="57.5" y="144.4">X41</text>
<text x="72.3" y="146.3">MCP6292</text>
<text x="74.4" y="144">U2A</text>
<text x="130.1" y="145.7" transform="rotate(-90 130.1 145.7)">GND</text>
<text x="138.8" y="144.4">X63</text>
<text x="153.5" y="146.3">MCP6292</text>
<text x="155.7" y="144">U2B</text>
<text x="187.1" y="149.4">JP31</text>
<text x="210.8" y="144.4">L1</text>
<text x="228.2" y="147">C6</text>
<text x="238.3" y="147">C5</text>
<text x="248.5" y="147">C4</text>
<text x="267.3" y="149.5">5V RADAR</text>
<text x="20.8" y="153.2">JP16</text>
<text x="32.7" y="155.9">X37</text>
<text x="32.7" y="150.8">X38</text>
<text x="48" y="155.9">X45</text>
<text x="48" y="150.8">X46</text>
<text x="71.6" y="150.7">+</text>
<text x="86.8" y="150.8">JP21</text>
<text x="102.1" y="153.2">JP23</text>
<text x="114" y="155.9">X59</text>
<text x="114" y="150.8">X60</text>
<text x="129.2" y="155.9">X51</text>
<text x="129.2" y="150.8">X52</text>
<text x="152.9" y="150.7">+</text>
<text x="168.1" y="150.8">JP28</text>
<text x="20.8" y="158.3">JP15</text>
<text x="102.1" y="158.3">JP22</text>
<text x="197.4" y="161">GND</text>
<text x="225.4" y="161">GND</text>
<text x="235.5" y="161">GND</text>
<text x="245.7" y="161">GND</text>
<text x="264.7" y="161">GND</text>
<text x="22.1" y="167.3" transform="rotate(-90 22.1 167.3)">GND</text>
<text x="32.7" y="166">X36</text>
<text x="48.8" y="163.5" transform="rotate(-90 48.8 163.5)">GND</text>
<text x="57.5" y="162.2">X34</text>
<text x="57.5" y="165.4">X33</text>
<text x="72.1" y="165.4">X43</text>
<text x="103.4" y="167.3" transform="rotate(-90 103.4 167.3)">GND</text>
<text x="114" y="166">X58</text>
<text x="130.1" y="163.5" transform="rotate(-90 130.1 163.5)">GND</text>
<text x="138.8" y="162.2">X56</text>
<text x="138.8" y="165.4">X55</text>
<text x="153.4" y="165.4">X49</text>
<text x="20.8" y="173.5">JP17</text>
<text x="32.7" y="171.1">X35</text>
<text x="72.1" y="171.1">X44</text>
<text x="102.1" y="173.5">JP24</text>
<text x="114" y="171.1">X57</text>
<text x="153.4" y="171.1">X50</text>
<text x="42.4" y="181.1">JP19</text>
<text x="123.6" y="181.1">JP26</text>
<text x="150" y="180.7">PWR_FLAG</text>
<text x="167.7" y="180.7">+5V</text>
<text x="153.1" y="197.1">GND</text>
<text x="163.9" y="197">PWR_FLAG</text>
</g>
<g font-size="1.8" fill="#0000c2">
<text x="177.8" y="168.9">NOTE</text>
<text x="177.8" y="171.4">1. BYPASS L1 WITH WIRE TO USE 5V RADAR (J32) OUTPUT</text>
</g>
</svg>
